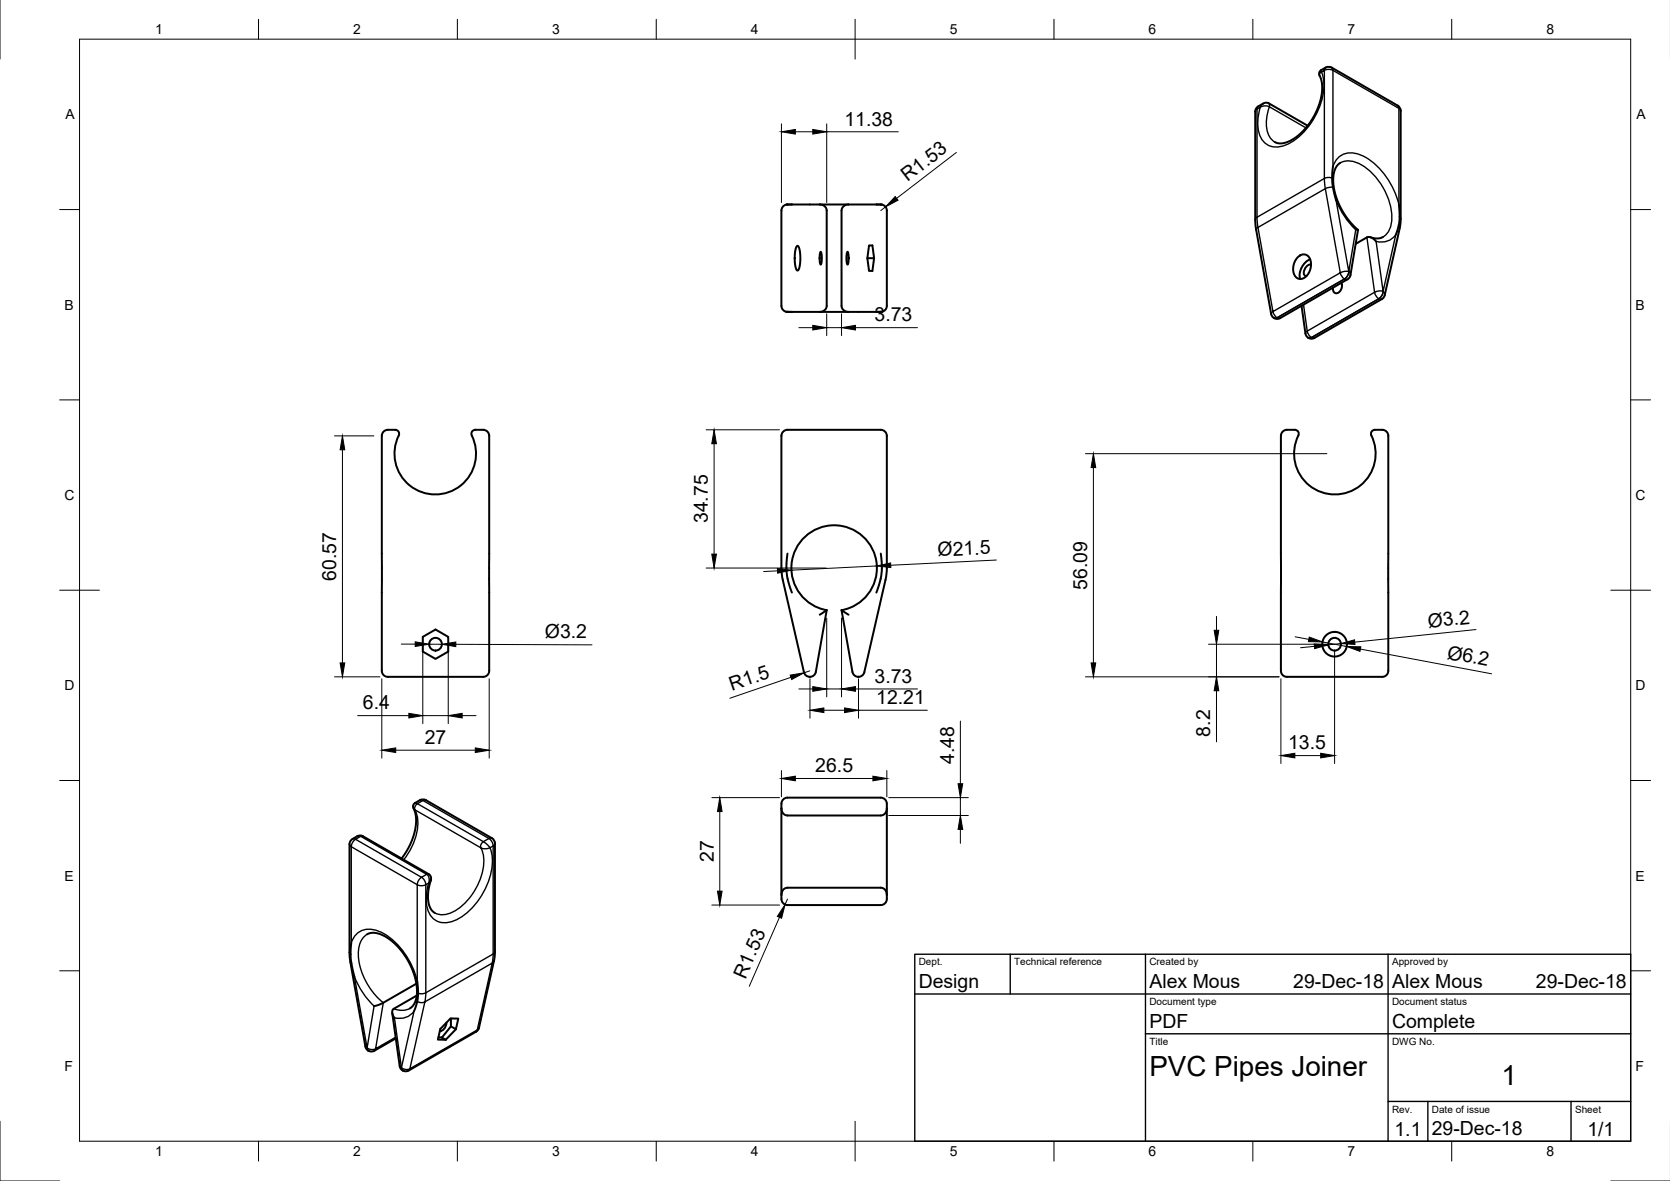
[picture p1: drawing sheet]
<svg xmlns="http://www.w3.org/2000/svg" width="420mm" height="297mm" viewBox="0 0 420 297" stroke-linecap="round" stroke-linejoin="round" font-family="sans-serif">
<!-- layer: Visible -->
<g fill="none" stroke="#000" stroke-width=".5">
<path d="M320.7 35.7l1 .4 1.1-.1 1.3-.3 1.2-.7 2.4-1.9 2.3-2.9 1.5-2.9 .9-3 .2-3.1-.7-2.6 .1-.6 .4-.3a2.34 2.34 0 0 1 2.6-.7l16.6 9.6a1.52 1.52 0 0 1 .8 1.3v28.2l-4.1 18.4-.6 .7-17.5 10-1.1-.3-.6-.8-1-7.2M329 31.6l-9.8-5.6-.7-.2-.7 .3a2.41 2.41 0 0 0-2 2l.1 28.3 3.9 22.6 .4 .8 .9 .4 .9-.2 17.3-10 .5-.8 1.9-11.3-.6-.1M197.9 51.5h.3M197.9 51.5a1.53 1.53 0 0 0-1.3 1.5v23.9a1.53 1.53 0 0 0 1.3 1.5M198.1 51.4h1.1M198.1 51.4l-.2 .1M199.2 51.4h7M199.2 51.4l-1 .1M206.2 51.4l1.3 .5 .4 .5 .1 .6v24l-.5 1-1.3 .4M206.2 51.4h7.3M213.5 51.4h7M213.5 51.4l-1.2 .5-.4 .5-.2 .6v24l.6 1 1.2 .4"/>
<path d="M220.5 51.4h1.1M220.5 51.4l1.1 .1M221.6 51.5h.3M221.6 51.4l.3 .1M221.9 51.5a1.53 1.53 0 0 1 1.2 1.5v23.9a1.53 1.53 0 0 1-1.2 1.5M335.4 41.9l-.2 3.8 .9 4.7M337.2 41l-1 1-.7 1.9v2.4l.4 2.3 .9 2.6 1.3 2.5 1.6 2.1 1.9 2M347.9 59.6l-1.4 .4-1.7-.3M352 51.5l.1 4.3-.9 3.2M197.9 78.4h.2M197.9 78.4h.3M198.1 78.4h1.1"/>
<path d="M198.2 78.4h1M199.2 78.4h7M200.5 61.9a.45 .45 0 0 1 .5 .1 .45 .45 0 0 1 .1 .5l.3 2.5-.3 2.5a.44 .44 0 0 1-.5 .5 .44 .44 0 0 1-.4-.6l-.2-1.4v-1.8l.2-1.5zM206.2 78.4h7.3M206.4 63.4l.3 .7v1.9a.3 .3 0 0 1 0 .3 .3 .3 0 0 1-.3 .2l-.2-1.6zM213.2 63.4l.1 .1 .2 .7-.1 1.8a.26 .26 0 0 1 .1 .4 .26 .26 0 0 1-.3 .1l-.2-1.7zM213.5 78.4h7M218.2 64.9h1.7l-.4-3.2h-.9l-.4 3.2 .4 3.2h.9l.4-3.2M220.5 78.4h1.1M221.6 78.4h.3M221.6 78.4h-1.1M221.9 78.4h-.3"/>
<path d="M326.5 64.7a1.87 1.87 0 0 1 2.2-.6 1.87 1.87 0 0 1 1.1 2v1.2l-.5 1.2a2.07 2.07 0 0 1-3.4 1.1 4 4 0 0 1 .6-4.9zM329.6 65.2a4.3 4.3 0 0 0-2.4 5M329.8 66.5a2 2 0 0 0-1.6 2.7l.5 .2M337.5 71.1l.1 .9-.3 .9a1.04 1.04 0 0 1-1.3 .8 1.04 1.04 0 0 1-.6-1.3M346.2 60.7l-.9-.8-1-.3-3.2 1.7M96.7 108.4a4.7 4.7 0 0 1 3-.3l.4 .3 .3 .4a2.25 2.25 0 0 1-.5 1.8 10.3 10.3 0 0 0 10.4 13.7 10.3 10.3 0 0 0 8.3-15l.1-.7 .6-.5a4.8 4.8 0 0 1 3.2 .3l.5 .7 .1 .5v59.1a1.52 1.52 0 0 1-1.5 1.5h-24a1.52 1.52 0 0 1-1.5-1.5v-59.1v-.5zM345 109.5a10.3 10.3 0 0 1-9.3 14.9 10.3 10.3 0 0 1-9-15.1l-.1-.7-.6-.5a4.8 4.8 0 0 0-3.1 .3l-.6 .7v.5v59.1a1.52 1.52 0 0 0 1.5 1.5h24a1.52 1.52 0 0 0 1.5-1.5v-59.1a1.52 1.52 0 0 0-1.5-1.5h-1.9a1 1 0 0 0-.9 1.4M198.1 139.2l-.1 1.2a16.6 16.6 0 0 0 1.2 8.6M221.6 139.2l.1 1.2a16.5 16.5 0 0 1-1.2 8.6M208 153.5l-2.7 15.5a1.53 1.53 0 0 1-1.5 1.2 1.53 1.53 0 0 1-1.5-1.1l-5.6-24.7-.1-34.8a1.53 1.53 0 0 1 1.5-1.5h23.5a1.52 1.52 0 0 1 1.5 1.5l-.1 34.8-5.5 24.7a1.53 1.53 0 0 1-1.6 1.1 1.53 1.53 0 0 1-1.4-1.2l-2.8-15.5M208 153.5l-1.8 1.1M211.7 153.5l1.8 1.1"/>
<path d="M211.7 153.5a10.8 10.8 0 0 0 7.1-16.5 10.8 10.8 0 0 0-17.9 0 10.8 10.8 0 0 0 7.1 16.5M106.4 160.2l3.2-1.9 3.2 1.9v3.7l-3.2 1.8-3.2-1.8zM101 215.9l2-3.1 1.3-3.7 .4-1.9v-1.5l-.8-2.9 .2-.5 .3-.3a2.42 2.42 0 0 1 2.8-.7l16.6 9.5a1.52 1.52 0 0 1 .7 1.3v28.3l-4.2 18.5-.5 .6-17 9.7-1 .2-.8-.4-.4-.7-1.9-13.5M196.6 203.3a2.08 2.08 0 0 1 1-2.6l24-.1a1.53 1.53 0 0 1 1.5 1.5v1.2M196.6 203.3v21.8M196.6 203.3l.5 1.3 .4 .4 .6 .1h23.6l.6-.2 .4-.4 .4-1.2M223.1 203.3v21.8M88.4 237.2l-.2 3.7 1 4.7M92.4 235l1-.4 1.2 .1 1.3 .4 1.5 .7 2.8 2.4 2.4 3.3 1.6 3.8 .7 3.6-.1 1.6-.3 1.4-.6 1.1-.8 .6M109.4 229.6l-1.1-1.1-.6-1.9 .1-2.5 .7-3.1-.4-1-16.8-9.7-.7-.2-.8 .3a2.33 2.33 0 0 0-1.9 1.9l.1 28.3 4 22.8 .7 .9 1.2 .1 5.7-3.2M196.6 225.1a2.01 2.01 0 0 0 1 2.5h24a1.83 1.83 0 0 0 1.5-2.5M196.6 225.1l.5-1.3 .5-.4 .5-.1h23.6l.6 .2 .4 .3 .4 1.3"/>
<path d="M104.8 247.4l-8.5 4.9-2.2 .7M104.8 250.4l-5.9 3.5-.2 1 .5 1.1M105 251.9l-.8 2.4M105 246.7l.2 3.1-.2 2.1M112.3 257.2a2.19 2.19 0 0 1-1.7 2.2M113.4 258.1l1.3 .8 .6-2.7h-2l-2.5 2.6-.6 2.7h1.9M113.4 256.2v1.9l-2.2 2.9-.9-.1M114.7 258.9l-2.6 2.6M111.2 261l.9 .5"/>
<circle cx="109.6" cy="162" r="1.6"/>
<circle cx="335.8" cy="162" r="3.1"/>
<circle cx="335.8" cy="162" r="1.6"/>
</g>
<!-- layer: Visible Narrow -->
<g fill="none" stroke="#000" stroke-width=".35">
<path d="M332.4 17.7l.1 .4M332.5 18.1l-.5 .5v.4M332.5 18.1l.7-.4v27.2l-16.9 9.7v-27.1M332.5 18.1a13.2 13.2 0 0 1-1.3 10.6 15.1 15.1 0 0 1-8.8 8.1 4.5 4.5 0 0 1-5.8-3.9 12.2 12.2 0 0 1 .5-5.9M333.5 17l-.3 .7 .9-.2 1.3 .2M335 17l.4 .7M335.4 17.7v24.2a4.6 4.6 0 0 1 6.2-3.2 17.5 17.5 0 0 1 10 11.6l.4 1.2v-24.2M335.4 17.7l16.6 9.6M316.3 27.5l-.5 .6M316.6 26.8l-.3 .7M317.1 27l-.8 .5M317.8 26.1l-.7 .9"/>
<path d="M319.2 26l.2 .3v.6M319.4 26.9l-1.1-.3-1.2 .4M319.4 26.9l9.2 5.3M319.4 26.9a8.9 8.9 0 0 0 .2 7.8l1.1 1M351.6 26.6l.4 .7M352 27.3l.4 .6M315.8 55.3l.5-.7 .2 2.6-.5 .6M316.5 57.2l16.9-9.8 3.8 21.2-16.9 9.8zM335.2 44.8l-.8-.2-1.2 .3v1l.2 1.5 .8-.2 1.2-.1M336.1 50.4a20.5 20.5 0 0 0 5 7.4l-1.8 10.5zM337.2 41a5.8 5.8 0 0 1 6.4 1.1 16.5 16.5 0 0 1 6.5 13.7 5 5 0 0 1-2.2 3.8M343.9 59.7l1.9 13.8"/>
<path d="M351.2 59a4.5 4.5 0 0 1-5 1.7l1.8 12.6 3.2-14.3M351.9 56.6l.3 .8M352.1 54.6l.3 .5M319.8 79l.5-.6 .5 1 .5 .5M321.3 79.9l-.8 .1M338.3 70.2l-17 9.7M338.3 70.2h.7M339.3 68.3h-1.1l-1 .3M339.3 68.3l-.3 1.1-.8 .8-.7-.9-.3-.7M339.3 68.3l-.3 1.1-.7 .8M339.3 68.3l.4 .5 .1 .4M345.8 73.5l-16.9 9.8-.9-6.7"/>
<path d="M346.9 75.1l-16.9 9.8M346.9 75.1l.8 .1M348 73.3l-1.1-.1-1.1 .3M348 73.3l-.4 1-.7 .8-.8-.8-.3-.8M348 73.3l.3 .5 .1 .4M348 73.3l-.3 1-.8 .8M320.6 80h1.5M328.4 83.9l.5-.6 .5 1.1 .5 .5M329.9 84.9l-.7 .1M330 84.9l-.8 .1M330 84.9l.7 .1M87.9 212.3l.5 .7"/>
<path d="M88.4 213v24.2a4.6 4.6 0 0 1 6.3-3.2 17.5 17.5 0 0 1 9.9 11.5l.4 1.2v-24.2M88.4 213l16.6 9.5M88.7 211l.8 .1M89.5 211.1l16.6 9.6M89.5 211.1l-.9 1-.2 .9M90.8 210.3l-.5-.1-.5 .2M90.8 210.3l16.5 9.6M90.8 210.3l-1.3 .8M91.3 210.3h-.5M104 203.4l.4 .3M104.4 203.7l16.6 9.5M104.4 203.7a10.4 10.4 0 0 1-.8 9.3l-2 3.2"/>
<path d="M104.4 202l.6 .1M105 202.1l16.6 9.6M105 202.1l-.6 .8v.8M105.6 201.3h.8M106.4 201.3l-1.4 .8M106.4 201.3l16.6 9.6M107.2 201.3h-.8M107.3 219.9l.6 .9v1.3l.5-.6M107.3 219.9l-1.2 .8M107.8 219.9h-.4M121 213.2a10.1 10.1 0 0 1-.4 8.4 13.9 13.9 0 0 1-8 8.3 4.2 4.2 0 0 1-3.2-.3M121.6 211.7l1.3 1.1a.35 .35 0 0 1 .3 .4 .35 .35 0 0 1-.5 .2l-.9 .1-.8-.3"/>
<path d="M121.6 211.7l-.6 .7v.8M123 210.9l-1.4 .8M123 210.9l.9 1 .2 .9M123.8 210.8l-.8 .1M124.1 212.8l-.8 .4a13.2 13.2 0 0 1-1.3 10.6 15.1 15.1 0 0 1-8.8 8.1 4.5 4.5 0 0 1-5.8-3.9 12.2 12.2 0 0 1 .5-5.9l-.8 .4M124.1 212.8v27.1M124.5 212.1l-.4 .7M87.9 239.5l.3 .5M92.4 235a5.8 5.8 0 0 0-2.2 5.7 17.3 17.3 0 0 0 6.2 11.5l-1.9 11.6 5-2.9M105 222.5l.8 .3 1.3-.3M106.1 220.7l-.9 1-.2 .8M106.1 220.7l.8 1 .2 .8"/>
<path d="M107.1 222.5v27.2M124.1 239.9l-.3 2.3 .5-.5M124.1 239.9l-17 9.8M124.5 239.3l-.4 .6M88.2 242.1l.2 .2M89.2 245.6a20.6 20.6 0 0 0 4.9 7.4l-1.7 10.6zM99.2 256a4.5 4.5 0 0 0 5-1.7l-3.2 14.2zM103.1 253.6l-1 .4-1.1 .1-1.9-.4M105 251.9l.8 .3 1.1-.2M106.9 252l16.9-9.8-3.7 16.9-17 9.7zM107.1 249.7l-.7 .2-1.2-.1M107.1 249.7l-.2 2.3"/>
<path d="M120.5 258.5l-.7 1M91.9 263.2l.5 .4M92.4 263.6l.3 .7M92.4 263.6l1 .4 1.1-.2-.3 .5M100.6 268.1l.4 .4M101 268.5l.3 .7M101 268.5l1.1 .5 1-.2-.3 .4"/>
</g>
<!-- layer: Border -->
<g fill="none" stroke="#000" stroke-width=".25">
<path d="M0 -.1v15M20 9.9h390.3v277.1h-390.3zM65 4.8v5.1M115.1 4.8v5.1M165.1 4.8v5.1M215.1 4.8v10.1M265.2 4.8v5.1M315.2 4.8v5.1M365.2 4.8v5.1M15 52.7h5M410.3 52.7h5M15 100.6h5"/>
<path d="M410.3 100.6h5M15 148.4h10M405.3 148.4h10M15 196.3h5M410.3 196.3h5M15 244.2h5M410.3 244.2h5M0 282v15h15M65 287v5M115.1 287v5M165.1 287v5M215.1 282v10"/>
<path d="M265.2 287v5M315.2 287v5M365.2 287v5M405.3 297h14.9"/>
</g>
<!-- layer: TitleBlock -->
<path d="M230.2 240h180.1v47h-180.1zM230.2 250h180.1M254.2 240v10M288.2 240v47M349.2 240v47M288.2 260h122.1M349.2 277h61.1M359.2 277v10M395.3 277v10" fill="none" stroke="#000" stroke-width=".35"/>
<!-- layer: Dimensions -->
<g fill="none" stroke="#000" stroke-width=".25">
<path d="M196.6 31.1v19.9M200.1 33.1h4.4M208 31.1v19.9M208 33.1h18M240.6 38.3l-15 11.6M222.8 52l-1.2 1M208 78.9v5.5M211.7 78.9v5.5M201 82.4h3.5M208 82.4h3.7M215.2 82.4h15.6M84.2 109.6h9.9"/>
<path d="M86.2 113.1v53.6M177.7 108.1h18.4M179.7 111.6v27.8M273.1 114.1h60.7M275.1 117.6v49.1M177.7 142.9h30.2M195.6 143.6l-3.5 .2M208 155.5v19.8M211.7 155.5v19.8M220.6 142.3l-21.5 1.1M250.7 140.9l-26.6 1.3M306.1 155v3.5"/>
<path d="M371.4 158.3l-30.5 3.2M84.2 170.2h11.4M90 180h12.9M96.1 170.7v20M101 162h3.5M106.4 162.2v19.8M106.4 180h6.4M108 162h3.2M112.8 162.2v19.8M114.7 162.1l34.2 .1M116.3 180h3.5M123.1 170.7v20"/>
<path d="M199 170.4l-15.4 5.2M201 173.3h3.5M203.7 168.7l-1.4 .5M203.8 170.7v9.9M207.3 178.6h5.2M208 173.3h3.7M215.2 173.3h15.6M216 170.7v9.9M216 178.6h17.3M273.1 170.2h48.7M304.1 162h29.7M306.1 162v8.2"/>
<path d="M306.1 173.7v12.9M322.3 170.7v21.3M325.8 160.2l3.5 .6M330.7 162.6l-3.5 .3M332.7 161.5l6.1 1.1M335.8 164v28M337.4 161.9l-3.2 .3M342.3 163.3l33 6.2M99.6 188.7h20M196.6 193.8v6.6M200.1 195.8h19.5M223.1 193.8v6.6"/>
<path d="M241.6 181.4v15.7M325.8 190h6.5M179.1 200.6h17M181.1 204.1v20M223.6 200.6h20M223.6 205.1h20M241.6 200.6v4.5M241.6 208.6v3.5M179.1 227.6h17M196.1 230.7l-7.6 17.4M198.1 226.1l-.6 1.4"/>
</g>
<g fill="#000" stroke="#000" stroke-width=".25">
<path d="M196.6 33.1l3.5-.5v1.1zM204.5 32.6l3.5 .5-3.5 .6zM225.2 49.4l.7 1-3.1 1.6zM204.5 81.8l3.5 .6-3.5 .6zM211.7 82.4l3.5-.6v1.2zM86.2 109.6l.5 3.5h-1.1zM179.7 108.1l.5 3.5h-1.1zM275.1 114.1l.6 3.5h-1.2zM179.1 139.4h1.1l-.5 3.5zM195.6 143l3.5 .4-3.5 .8zM220.6 142.3l3.5-.7v1.2zM305.5 158.5h1.1l-.5 3.5z"/>
<path d="M85.6 166.7h1.1l-.5 3.5zM102.9 179.4l3.5 .6-3.5 .6zM104.5 161.4l3.5 .6-3.5 .6zM111.2 162l3.5-.5v1.1zM112.8 180l3.5-.6v1.2zM198.8 169.8l3.5-.6-3.1 1.7zM204.5 172.7l3.5 .6-3.5 .6zM203.8 178.6l3.5-.5v1.1zM212.5 178.1l3.5 .5-3.5 .6zM211.7 173.3l3.5-.6v1.2zM274.5 166.7h1.2l-.6 3.5zM306.1 170.2l.5 3.5h-1.1z"/>
<path d="M329.4 160.2l3.3 1.3-3.5-.1zM330.6 162l3.6 .2-3.4 .9zM337.4 161.9l3.4-1 .1 1.2zM338.8 162.6l3.6 .1-.2 1.1zM96.1 188.7l3.5-.6v1.2zM119.6 188.1l3.5 .6-3.5 .6zM196.6 195.8l3.5-.6v1.2zM219.6 195.2l3.5 .6-3.5 .6zM241 197.1h1.2l-.6 3.5zM322.3 190l3.5-.5v1.1zM332.3 189.5l3.5 .5-3.5 .6zM181.1 200.6l.6 3.5h-1.2z"/>
<path d="M241.6 205.1l.6 3.5h-1.2zM180.5 224.1h1.2l-.6 3.5zM197.5 227.5l-.9 3.5-1-.5z"/>
</g>
<g font-size="7">
<text x="289.2" y="270.5">PVC Pipes Joiner</text>
<text x="377.8" y="272.9">1</text>
</g>
<g font-size="4.9">
<text x="212.5" y="31.6">11.38</text>
<text x="228.3" y="45.8" transform="rotate(-38 228.3 45.8)">R1.53</text>
<text x="220" y="80.9">3.73</text>
<text x="178.1" y="131.6" transform="rotate(-90 178.1 131.6)">34.75</text>
<text x="236" y="139.9" transform="rotate(-3 236 139.9)">Ø21.5</text>
<text x="84.6" y="146" transform="rotate(-90 84.6 146)">60.57</text>
<text x="273.5" y="148.3" transform="rotate(-90 273.5 148.3)">56.09</text>
<text x="137.1" y="160.5">Ø3.2</text>
<text x="359.4" y="157.9" transform="rotate(-6 359.4 157.9)">Ø3.2</text>
<text x="363.9" y="165.7" transform="rotate(11 363.9 165.7)">Ø6.2</text>
<text x="184.2" y="173.8" transform="rotate(-19 184.2 173.8)">R1.5</text>
<text x="220" y="171.7">3.73</text>
<text x="91.3" y="178.4">6.4</text>
<text x="220.5" y="177.1">12.21</text>
<text x="304.5" y="185.3" transform="rotate(-90 304.5 185.3)">8.2</text>
<text x="106.9" y="187.2">27</text>
<text x="324.1" y="188.5">13.5</text>
<text x="205.1" y="194.2">26.5</text>
<text x="240.1" y="192.2" transform="rotate(-90 240.1 192.2)">4.48</text>
<text x="179.6" y="216.8" transform="rotate(-90 179.6 216.8)">27</text>
<text x="187.5" y="246.4" transform="rotate(-66 187.5 246.4)">R1.53</text>
<text x="231.2" y="248.5">Design</text>
<text x="289.2" y="248.5">Alex Mous</text>
<text x="325.4" y="248.5">29-Dec-18</text>
<text x="350.2" y="248.5">Alex Mous</text>
<text x="386.4" y="248.5">29-Dec-18</text>
<text x="289.2" y="258.5">PDF</text>
<text x="350.2" y="258.5">Complete</text>
<text x="350.8" y="285.7">1.1</text>
<text x="360.2" y="285.5">29-Dec-18</text>
<text x="399.4" y="285.7">1/1</text>
</g>
<g font-size="3.5">
<text x="39" y="8.6">1</text>
<text x="88.9" y="8.6">2</text>
<text x="138.9" y="8.6">3</text>
<text x="188.9" y="8.6">4</text>
<text x="239" y="8.6">5</text>
<text x="288.9" y="8.6">6</text>
<text x="339" y="8.6">7</text>
<text x="389.1" y="8.6">8</text>
<text x="16.4" y="30">A</text>
<text x="411.7" y="30">A</text>
<text x="16.2" y="77.9">B</text>
<text x="411.5" y="77.9">B</text>
<text x="16.3" y="125.8">C</text>
<text x="411.5" y="125.8">C</text>
<text x="16.2" y="173.6">D</text>
<text x="411.5" y="173.6">D</text>
<text x="16.3" y="221.5">E</text>
<text x="411.5" y="221.5">E</text>
<text x="16.3" y="269.4">F</text>
<text x="411.5" y="269.4">F</text>
<text x="39" y="290.8">1</text>
<text x="88.9" y="290.8">2</text>
<text x="138.9" y="290.8">3</text>
<text x="188.9" y="290.8">4</text>
<text x="239" y="290.8">5</text>
<text x="288.9" y="290.8">6</text>
<text x="339" y="290.8">7</text>
<text x="389.1" y="290.8">8</text>
</g>
<g font-size="2.5">
<text x="231.2" y="242.8">Dept.</text>
<text x="255.2" y="242.8">Technical reference</text>
<text x="289.2" y="242.8">Created by</text>
<text x="350.2" y="242.8">Approved by</text>
<text x="289.2" y="252.8">Document type</text>
<text x="350.2" y="252.8">Document status</text>
<text x="289.2" y="262.8">Title</text>
<text x="350.2" y="262.8">DWG No.</text>
<text x="350.2" y="279.8">Rev.</text>
<text x="360.2" y="279.8">Date of issue</text>
<text x="396.3" y="279.8">Sheet</text>
</g>
</svg>
